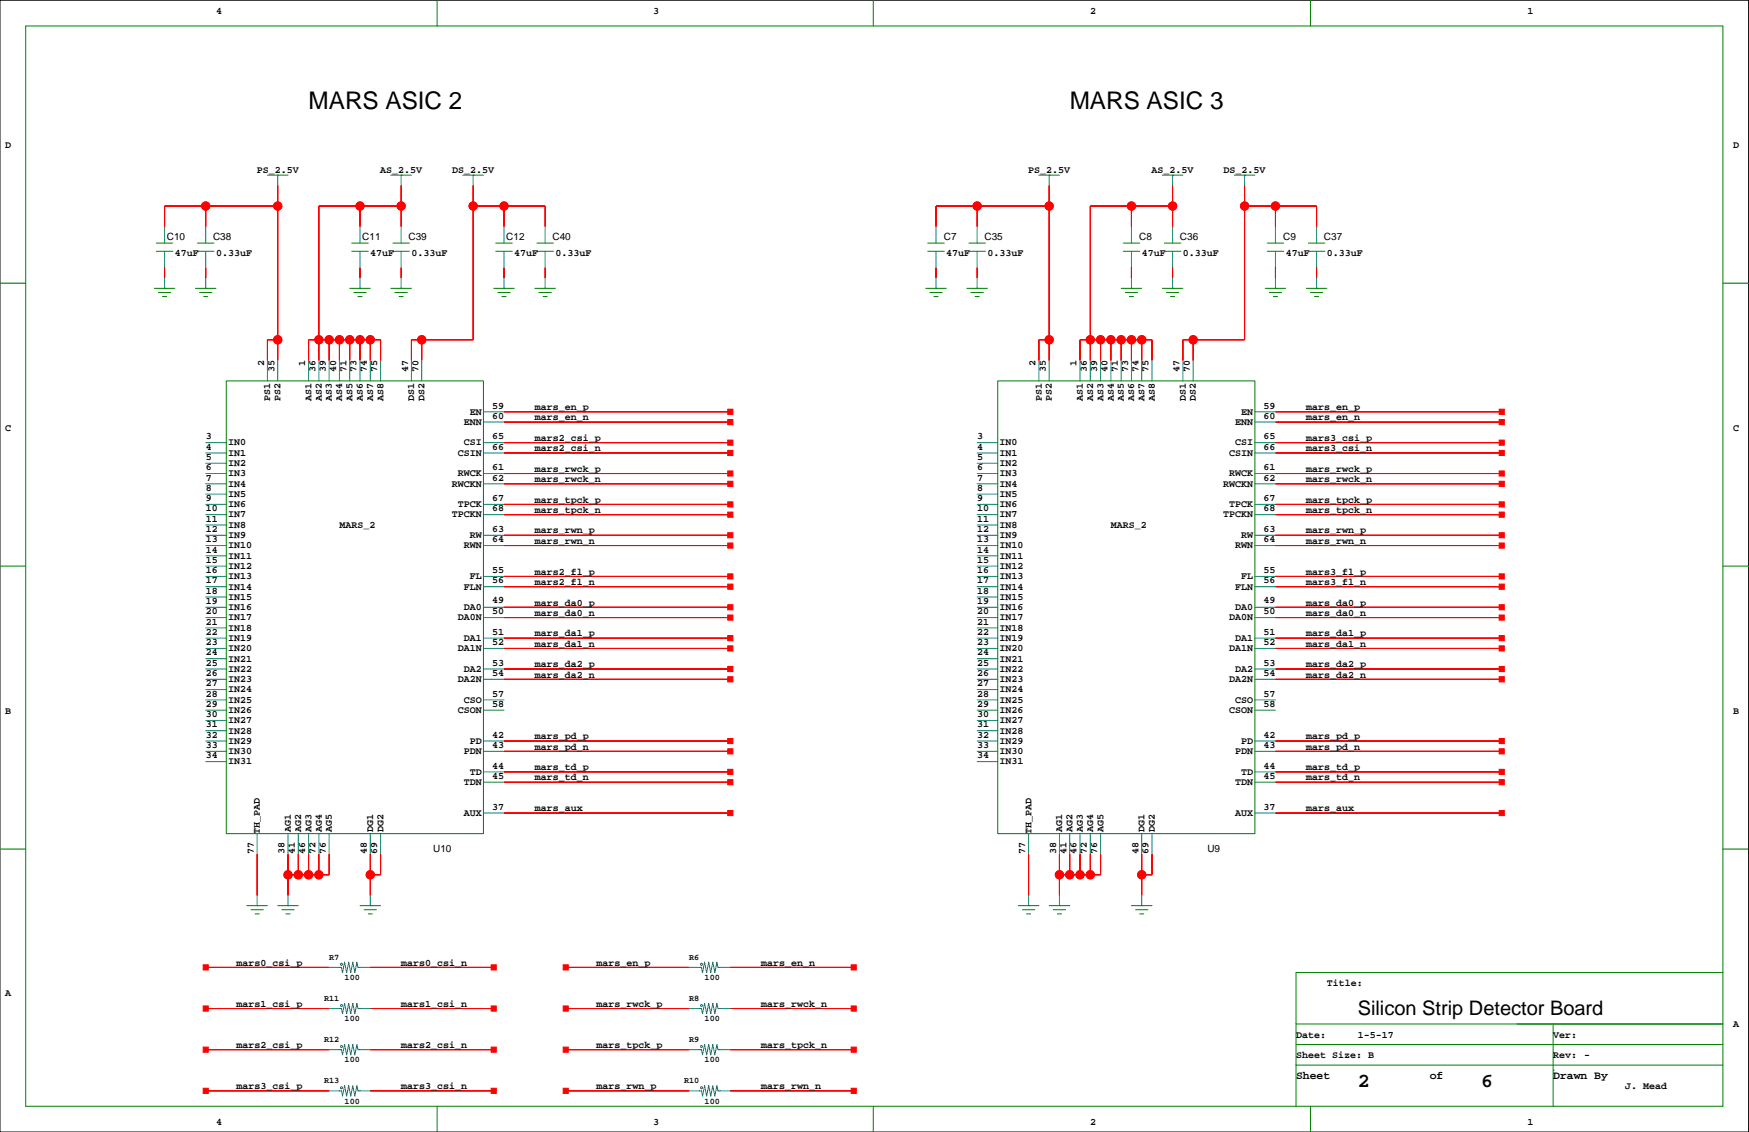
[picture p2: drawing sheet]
<svg xmlns="http://www.w3.org/2000/svg" width="432mm" height="279mm" viewBox="0 0 432 279" stroke-linecap="round" stroke-linejoin="round" font-family="sans-serif">
<path d="M0 .1h431.7v279.3h-431.7z" fill="none" stroke="#000" stroke-width=".25"/>
<g fill="none" stroke="#008080" stroke-width=".25">
<path d="M40.6 55.9v4.1M50.8 55.9v4.1M68.6 43.2v2.6M88.9 55.9v4.1M99 43.2v2.6M99 55.9v4.1M116.8 43.2v2.6M124.4 55.9v4.1M134.6 55.9v4.1M231.1 55.9v4.1M241.2 55.9v4.1M259 43.2v2.6"/>
<path d="M279.3 55.9v4.1M289.5 43.2v2.6M289.5 55.9v4.1M307.3 43.2v2.6M314.9 55.9v4.1M325 55.9v4.1M40.6 62v4.1M40.6 68.6v2.6M50.8 62v4.1M50.8 68.6v2.6M88.9 62v4.1M88.9 68.6v2.6"/>
<path d="M99 62v4.1M99 68.6v2.6M124.4 62v4.1M124.4 68.6v2.6M134.6 62v4.1M134.6 68.6v2.6M231.1 62v4.1M231.1 68.6v2.6M241.2 62v4.1M241.2 68.6v2.6M279.3 62v4.1M279.3 68.6v2.6"/>
<path d="M289.5 62v4.1M289.5 68.6v2.6M314.9 62v4.1M314.9 68.6v2.6M325 62v4.1M325 68.6v2.6M66 88.9v5.1M68.6 88.9v5.1M76.2 88.9v5.1M78.7 88.9v5.1M81.3 88.9v5.1M83.8 88.9v5.1"/>
<path d="M86.3 88.9v5.1M88.9 88.9v5.1M91.4 88.9v5.1M94 88.9v5.1M101.6 88.9v5.1M104.1 88.9v5.1M256.5 88.9v5.1M259 88.9v5.1M266.6 88.9v5.1M269.2 88.9v5.1M271.7 88.9v5.1M274.3 88.9v5.1"/>
<path d="M276.8 88.9v5.1M279.3 88.9v5.1M281.9 88.9v5.1M284.4 88.9v5.1M292 88.9v5.1M294.6 88.9v5.1M50.8 109.3h5.1M50.8 111.8h5.1M50.8 114.3h5.1M50.8 116.9h5.1M50.8 119.4h5.1M119.4 109.3h5"/>
<path d="M119.4 111.8h5M119.4 116.9h5M119.4 119.4h5M119.4 101.6h5M119.4 104.2h5M241.2 109.3h5.1M241.2 111.8h5.1M241.2 114.3h5.1M241.2 116.9h5.1M241.2 119.4h5.1M309.8 109.3h5.1M309.8 111.8h5.1"/>
<path d="M309.8 116.9h5.1M309.8 119.4h5.1M309.8 101.6h5.1M309.8 104.2h5.1M50.8 122h5.1M50.8 124.5h5.1M50.8 127h5.1M50.8 129.6h5.1M50.8 132.1h5.1M50.8 134.7h5.1M50.8 137.2h5.1M50.8 139.7h5.1"/>
<path d="M119.4 124.5h5M119.4 127h5M119.4 132.1h5M119.4 134.7h5M241.2 122h5.1M241.2 124.5h5.1M241.2 127h5.1M241.2 129.6h5.1M241.2 132.1h5.1M241.2 134.7h5.1M241.2 137.2h5.1M241.2 139.7h5.1"/>
<path d="M309.8 124.5h5.1M309.8 127h5.1M309.8 132.1h5.1M309.8 134.7h5.1M50.8 142.3h5.1M50.8 144.8h5.1M50.8 147.3h5.1M50.8 149.9h5.1M50.8 152.4h5.1M50.8 155h5.1M50.8 157.5h5.1M119.4 142.3h5"/>
<path d="M119.4 144.8h5M119.4 149.9h5M119.4 152.4h5M119.4 157.5h5M241.2 142.3h5.1M241.2 144.8h5.1M241.2 147.3h5.1M241.2 149.9h5.1M241.2 152.4h5.1M241.2 155h5.1M241.2 157.5h5.1M309.8 142.3h5.1"/>
<path d="M309.8 144.8h5.1M309.8 149.9h5.1M309.8 152.4h5.1M309.8 157.5h5.1M50.8 160h5.1M50.8 162.6h5.1M50.8 165.1h5.1M50.8 167.7h5.1M50.8 170.2h5.1M50.8 172.7h5.1M50.8 175.3h5.1M50.8 177.8h5.1"/>
<path d="M119.4 160h5M119.4 165.1h5M119.4 167.7h5M119.4 172.7h5M119.4 175.3h5M241.2 160h5.1M241.2 162.6h5.1M241.2 165.1h5.1M241.2 167.7h5.1M241.2 170.2h5.1M241.2 172.7h5.1M241.2 175.3h5.1"/>
<path d="M241.2 177.8h5.1M309.8 160h5.1M309.8 165.1h5.1M309.8 167.7h5.1M309.8 172.7h5.1M309.8 175.3h5.1M50.8 180.4h5.1M50.8 182.9h5.1M50.8 185.4h5.1M50.8 188h5.1M119.4 182.9h5M119.4 185.4h5"/>
<path d="M119.4 190.5h5M119.4 193.1h5M241.2 180.4h5.1M241.2 182.9h5.1M241.2 185.4h5.1M241.2 188h5.1M309.8 182.9h5.1M309.8 185.4h5.1M309.8 190.5h5.1M309.8 193.1h5.1M63.5 205.8v5M71.1 205.8v5"/>
<path d="M73.6 205.8v5M76.2 205.8v5M78.7 205.8v5M81.3 205.8v5M91.4 205.8v5M94 205.8v5M119.4 200.7h5M253.9 205.8v5M261.6 205.8v5M264.1 205.8v5M266.6 205.8v5M269.2 205.8v5"/>
<path d="M271.7 205.8v5M281.9 205.8v5M284.4 205.8v5M309.8 200.7h5.1M63.5 221v2.5M71.1 221v2.5M81.3 238.8h2.5M88.9 238.8h2.5M91.4 221v2.5M170.1 238.8h2.6M177.8 238.8h2.5M253.9 221v2.5"/>
<path d="M261.6 221v2.5M281.9 221v2.5M81.3 248.9h2.5M81.3 259.1h2.5M88.9 248.9h2.5M88.9 259.1h2.5M170.1 248.9h2.6M170.1 259.1h2.6M177.8 248.9h2.5M177.8 259.1h2.5M81.3 269.2h2.5M88.9 269.2h2.5"/>
<path d="M170.1 269.2h2.6M177.8 269.2h2.5"/>
</g>
<g fill="none" stroke="#008000" stroke-width=".25">
<path d="M6.3 6.4h419.1v266.7h-419.1zM107.9 .1v6.3M215.6 .1v6.3M323.5 .1v6.3M38.6 60h4.1M48.8 60h4M66 43.2h5.1M68.6 43.2h.1M86.8 60h4.1M96.5 43.2h5.1M97 60h4.1M99 43.2h.1"/>
<path d="M114.3 43.2h5.1M116.8 43.2h.1M122.4 60h4.1M132.6 60h4M229.1 60h4M239.2 60h4.1M256.5 43.2h5.1M259 43.2h.1M277.3 60h4.1M287 43.2h5M287.5 60h4M289.5 43.2h.1"/>
<path d="M304.7 43.2h5.1M307.3 43.2h.1M312.9 60h4M323 60h4.1M0 69.9h6.3M38.1 71.2h5.1M38.6 62h4.1M39.1 72.2h3.1M40.1 73.2h1M40.6 71.2h.1M48.2 71.2h5.1M48.8 62h4"/>
<path d="M49.3 72.2h3M50.3 73.2h1M50.8 71.2h.1M86.3 71.2h5.1M86.8 62h4.1M87.4 72.2h3M88.4 73.2h1M88.9 71.2h.1M96.5 71.2h5.1M97 62h4.1M97.5 72.2h3.1M98.5 73.2h1"/>
<path d="M99 71.2h.1M121.9 71.2h5.1M122.4 62h4.1M122.9 72.2h3.1M123.9 73.2h1M124.4 71.2h.1M132.1 71.2h5M132.6 62h4M133.1 72.2h3M134.1 73.2h1M134.6 71.2h.1M228.5 71.2h5.1"/>
<path d="M229.1 62h4M229.6 72.2h3M230.6 73.2h1M231.1 71.2h.1M238.7 71.2h5.1M239.2 62h4.1M239.7 72.2h3.1M240.7 73.2h1.1M241.2 71.2h.1M276.8 71.2h5.1M277.3 62h4.1M277.8 72.2h3.1"/>
<path d="M278.8 73.2h1M279.3 71.2h.1M287 71.2h5M287.5 62h4M288 72.2h3M289 73.2h1M289.5 71.2h.1M312.3 71.2h5.1M312.9 62h4M313.4 72.2h3M314.4 73.2h1M314.9 71.2h.1"/>
<path d="M322.5 71.2h5.1M323 62h4.1M323.5 72.2h3.1M324.5 73.2h1.1M325 71.2h.1M425.4 69.9h6.3M55.9 94h63.5v111.8h-63.5zM246.3 94h63.5v111.8h-63.5zM0 139.7h6.3M425.4 139.7h6.3M0 209.6h6.3M425.4 209.6h6.3"/>
<path d="M60.9 223.5h5.1M62 224.5h3M63 225.6h1M63.5 223.5h.1M68.6 223.5h5M69.6 224.5h3M70.6 225.6h1M71.1 223.5h.1M88.9 223.5h5.1M89.9 224.5h3M90.9 225.6h1M91.4 223.5h.1"/>
<path d="M251.4 223.5h5.1M252.4 224.5h3.1M253.4 225.6h1.1M253.9 223.5h.1M259 223.5h5.1M260 224.5h3.1M261.1 225.6h1M261.6 223.5h.1M279.3 223.5h5.1M280.4 224.5h3M281.4 225.6h1M281.9 223.5h.1"/>
<path d="M320 257.8h105.4M320 252.7h105.4M383.5 252.7v20.4M425.4 240h-105.4v33.1M107.9 273.1v6.3M215.6 273.1v6.3M320 262.9h105.4M323.5 273.1v6.3M383.5 264.2h.1"/>
</g>
<g fill="#f00" stroke="#f00" stroke-width=".25">
<path d="M81.3 210.8v5.1z" fill-rule="evenodd"/>
<path d="M78.7 215.9h2.6z" fill-rule="evenodd"/>
<path d="M78.7 210.8v5.1z" fill-rule="evenodd"/>
<path d="M76.2 215.9h2.5z" fill-rule="evenodd"/>
<path d="M73.6 215.9h2.6z" fill-rule="evenodd"/>
<path d="M71.1 210.8v5.1z" fill-rule="evenodd"/>
<path d="M76.2 210.8v5.1z" fill-rule="evenodd"/>
<path d="M71.1 215.9h2.5z" fill-rule="evenodd"/>
<path d="M73.6 210.8v5.1z" fill-rule="evenodd"/>
<path d="M71.1 215.9v5.1z" fill-rule="evenodd"/>
<path d="M91.4 215.9h2.6z" fill-rule="evenodd"/>
<path d="M94 210.8v5.1z" fill-rule="evenodd"/>
<path d="M91.4 215.9v5.1z" fill-rule="evenodd"/>
<path d="M91.4 210.8v5.1z" fill-rule="evenodd"/>
<path d="M261.6 215.9v5.1z" fill-rule="evenodd"/>
<path d="M264.1 210.8v5.1z" fill-rule="evenodd"/>
<path d="M266.6 210.8v5.1z" fill-rule="evenodd"/>
<path d="M271.7 210.8v5.1z" fill-rule="evenodd"/>
<path d="M269.2 215.9h2.5z" fill-rule="evenodd"/>
<path d="M269.2 210.8v5.1z" fill-rule="evenodd"/>
<path d="M266.6 215.9h2.6z" fill-rule="evenodd"/>
<path d="M264.1 215.9h2.5z" fill-rule="evenodd"/>
<path d="M261.6 215.9h2.5z" fill-rule="evenodd"/>
<path d="M261.6 210.8v5.1z" fill-rule="evenodd"/>
<path d="M281.9 215.9v5.1z" fill-rule="evenodd"/>
<path d="M284.4 210.8v5.1z" fill-rule="evenodd"/>
<path d="M281.9 215.9h2.5z" fill-rule="evenodd"/>
<path d="M281.9 210.8v5.1z" fill-rule="evenodd"/>
<path d="M231.1 66.1v2.5z" fill-rule="evenodd"/>
<path d="M241.2 66.1v2.5z" fill-rule="evenodd"/>
<path d="M279.3 66.1v2.5z" fill-rule="evenodd"/>
<path d="M289.5 66.1v2.5z" fill-rule="evenodd"/>
<path d="M314.9 66.1v2.5z" fill-rule="evenodd"/>
<path d="M325 66.1v2.5z" fill-rule="evenodd"/>
<path d="M253.9 210.8v10.2z" fill-rule="evenodd"/>
<path d="M63.5 210.8v10.2z" fill-rule="evenodd"/>
<path d="M231.1 50.9v5z" fill-rule="evenodd"/>
<path d="M231.1 50.9h10.1z" fill-rule="evenodd"/>
<path d="M259 45.8v5.1z" fill-rule="evenodd"/>
<path d="M256.5 83.9v5z" fill-rule="evenodd"/>
<path d="M256.5 83.9h2.5z" fill-rule="evenodd"/>
<path d="M259 83.9v5z" fill-rule="evenodd"/>
<path d="M259 50.9v33z" fill-rule="evenodd"/>
<path d="M241.2 50.9h17.8z" fill-rule="evenodd"/>
<path d="M241.2 50.9v5z" fill-rule="evenodd"/>
<path d="M294.6 83.9v5z" fill-rule="evenodd"/>
<path d="M292 83.9v5z" fill-rule="evenodd"/>
<path d="M292 83.9h2.6z" fill-rule="evenodd"/>
<path d="M294.6 83.9h12.7z" fill-rule="evenodd"/>
<path d="M307.3 50.9v33z" fill-rule="evenodd"/>
<path d="M307.3 45.8v5.1z" fill-rule="evenodd"/>
<path d="M307.3 50.9h7.6z" fill-rule="evenodd"/>
<path d="M314.9 50.9v5z" fill-rule="evenodd"/>
<path d="M314.9 50.9h10.1z" fill-rule="evenodd"/>
<path d="M325 50.9v5z" fill-rule="evenodd"/>
<path d="M274.3 83.9v5z" fill-rule="evenodd"/>
<path d="M276.8 83.9v5z" fill-rule="evenodd"/>
<path d="M279.3 83.9v5z" fill-rule="evenodd"/>
<path d="M284.4 83.9v5z" fill-rule="evenodd"/>
<path d="M281.9 83.9h2.5z" fill-rule="evenodd"/>
<path d="M281.9 83.9v5z" fill-rule="evenodd"/>
<path d="M279.3 83.9h2.6z" fill-rule="evenodd"/>
<path d="M276.8 83.9h2.5z" fill-rule="evenodd"/>
<path d="M274.3 83.9h2.5z" fill-rule="evenodd"/>
<path d="M271.7 83.9h2.6z" fill-rule="evenodd"/>
<path d="M266.6 83.9v5z" fill-rule="evenodd"/>
<path d="M266.6 83.9h2.6z" fill-rule="evenodd"/>
<path d="M289.5 45.8v5.1z" fill-rule="evenodd"/>
<path d="M289.5 50.9v5z" fill-rule="evenodd"/>
<path d="M279.3 50.9h10.2z" fill-rule="evenodd"/>
<path d="M279.3 50.9v5z" fill-rule="evenodd"/>
<path d="M269.2 50.9h10.1z" fill-rule="evenodd"/>
<path d="M269.2 50.9v33z" fill-rule="evenodd"/>
<path d="M269.2 83.9v5z" fill-rule="evenodd"/>
<path d="M269.2 83.9h2.5z" fill-rule="evenodd"/>
<path d="M271.7 83.9v5z" fill-rule="evenodd"/>
<path d="M124.4 193.1h55.9z" fill-rule="evenodd"/>
<path d="M179.7 192.4h1.2v1.3h-1.2z" fill-rule="evenodd"/>
<path d="M314.9 193.1h55.9z" fill-rule="evenodd"/>
<path d="M370.1 192.4h1.3v1.3h-1.3z" fill-rule="evenodd"/>
<path d="M124.4 104.2h55.9z" fill-rule="evenodd"/>
<path d="M179.7 103.5h1.2v1.3h-1.2z" fill-rule="evenodd"/>
<path d="M314.9 104.2h55.9z" fill-rule="evenodd"/>
<path d="M370.1 103.5h1.3v1.3h-1.3z" fill-rule="evenodd"/>
<path d="M124.4 101.6h55.9z" fill-rule="evenodd"/>
<path d="M179.7 101h1.2v1.3h-1.2z" fill-rule="evenodd"/>
<path d="M314.9 101.6h55.9z" fill-rule="evenodd"/>
<path d="M370.1 101h1.3v1.3h-1.3z" fill-rule="evenodd"/>
<path d="M124.4 109.3h55.9z" fill-rule="evenodd"/>
<path d="M179.7 108.6h1.2v1.3h-1.2z" fill-rule="evenodd"/>
<path d="M314.9 109.3h55.9z" fill-rule="evenodd"/>
<path d="M370.1 108.6h1.3v1.3h-1.3z" fill-rule="evenodd"/>
<path d="M124.4 111.8h55.9z" fill-rule="evenodd"/>
<path d="M179.7 111.2h1.2v1.2h-1.2z" fill-rule="evenodd"/>
<path d="M314.9 111.8h55.9z" fill-rule="evenodd"/>
<path d="M370.1 111.2h1.3v1.2h-1.3z" fill-rule="evenodd"/>
<path d="M124.4 116.9h55.9z" fill-rule="evenodd"/>
<path d="M179.7 116.2h1.2v1.3h-1.2z" fill-rule="evenodd"/>
<path d="M314.9 116.9h55.9z" fill-rule="evenodd"/>
<path d="M370.1 116.2h1.3v1.3h-1.3z" fill-rule="evenodd"/>
<path d="M124.4 119.4h55.9z" fill-rule="evenodd"/>
<path d="M179.7 118.8h1.2v1.3h-1.2z" fill-rule="evenodd"/>
<path d="M314.9 119.4h55.9z" fill-rule="evenodd"/>
<path d="M370.1 118.8h1.3v1.3h-1.3z" fill-rule="evenodd"/>
<path d="M124.4 124.5h55.9z" fill-rule="evenodd"/>
<path d="M179.7 123.9h1.2v1.2h-1.2z" fill-rule="evenodd"/>
<path d="M314.9 124.5h55.9z" fill-rule="evenodd"/>
<path d="M370.1 123.9h1.3v1.2h-1.3z" fill-rule="evenodd"/>
<path d="M124.4 127h55.9z" fill-rule="evenodd"/>
<path d="M179.7 126.4h1.2v1.3h-1.2z" fill-rule="evenodd"/>
<path d="M314.9 127h55.9z" fill-rule="evenodd"/>
<path d="M370.1 126.4h1.3v1.3h-1.3z" fill-rule="evenodd"/>
<path d="M124.4 132.1h55.9z" fill-rule="evenodd"/>
<path d="M179.7 131.5h1.2v1.2h-1.2z" fill-rule="evenodd"/>
<path d="M314.9 132.1h55.9z" fill-rule="evenodd"/>
<path d="M370.1 131.5h1.3v1.2h-1.3z" fill-rule="evenodd"/>
<path d="M124.4 134.7h55.9z" fill-rule="evenodd"/>
<path d="M179.7 134h1.2v1.3h-1.2z" fill-rule="evenodd"/>
<path d="M314.9 134.7h55.9z" fill-rule="evenodd"/>
<path d="M370.1 134h1.3v1.3h-1.3z" fill-rule="evenodd"/>
<path d="M124.4 142.3h55.9z" fill-rule="evenodd"/>
<path d="M179.7 141.6h1.2v1.3h-1.2z" fill-rule="evenodd"/>
<path d="M314.9 142.3h55.9z" fill-rule="evenodd"/>
<path d="M370.1 141.6h1.3v1.3h-1.3z" fill-rule="evenodd"/>
<path d="M124.4 144.8h55.9z" fill-rule="evenodd"/>
<path d="M179.7 144.2h1.2v1.2h-1.2z" fill-rule="evenodd"/>
<path d="M314.9 144.8h55.9z" fill-rule="evenodd"/>
<path d="M370.1 144.2h1.3v1.2h-1.3z" fill-rule="evenodd"/>
<path d="M124.4 149.9h55.9z" fill-rule="evenodd"/>
<path d="M179.7 149.3h1.2v1.2h-1.2z" fill-rule="evenodd"/>
<path d="M314.9 149.9h55.9z" fill-rule="evenodd"/>
<path d="M370.1 149.3h1.3v1.2h-1.3z" fill-rule="evenodd"/>
<path d="M124.4 152.4h55.9z" fill-rule="evenodd"/>
<path d="M179.7 151.8h1.2v1.3h-1.2z" fill-rule="evenodd"/>
<path d="M314.9 152.4h55.9z" fill-rule="evenodd"/>
<path d="M370.1 151.8h1.3v1.3h-1.3z" fill-rule="evenodd"/>
<path d="M124.4 157.5h55.9z" fill-rule="evenodd"/>
<path d="M179.7 156.9h1.2v1.2h-1.2z" fill-rule="evenodd"/>
<path d="M314.9 157.5h55.9z" fill-rule="evenodd"/>
<path d="M370.1 156.9h1.3v1.2h-1.3z" fill-rule="evenodd"/>
<path d="M124.4 160h55.9z" fill-rule="evenodd"/>
<path d="M179.7 159.4h1.2v1.3h-1.2z" fill-rule="evenodd"/>
<path d="M314.9 160h55.9z" fill-rule="evenodd"/>
<path d="M370.1 159.4h1.3v1.3h-1.3z" fill-rule="evenodd"/>
<path d="M124.4 165.1h55.9z" fill-rule="evenodd"/>
<path d="M179.7 164.5h1.2v1.3h-1.2z" fill-rule="evenodd"/>
<path d="M314.9 165.1h55.9z" fill-rule="evenodd"/>
<path d="M370.1 164.5h1.3v1.3h-1.3z" fill-rule="evenodd"/>
<path d="M124.4 167.7h55.9z" fill-rule="evenodd"/>
<path d="M179.7 167h1.2v1.3h-1.2z" fill-rule="evenodd"/>
<path d="M314.9 167.7h55.9z" fill-rule="evenodd"/>
<path d="M370.1 167h1.3v1.3h-1.3z" fill-rule="evenodd"/>
<path d="M124.4 185.4h55.9z" fill-rule="evenodd"/>
<path d="M179.7 184.8h1.2v1.3h-1.2z" fill-rule="evenodd"/>
<path d="M314.9 185.4h55.9z" fill-rule="evenodd"/>
<path d="M370.1 184.8h1.3v1.3h-1.3z" fill-rule="evenodd"/>
<path d="M124.4 190.5h55.9z" fill-rule="evenodd"/>
<path d="M179.7 189.9h1.2v1.3h-1.2z" fill-rule="evenodd"/>
<path d="M314.9 190.5h55.9z" fill-rule="evenodd"/>
<path d="M370.1 189.9h1.3v1.3h-1.3z" fill-rule="evenodd"/>
<path d="M124.4 182.9h55.9z" fill-rule="evenodd"/>
<path d="M179.7 182.3h1.2v1.2h-1.2z" fill-rule="evenodd"/>
<path d="M314.9 182.9h55.9z" fill-rule="evenodd"/>
<path d="M370.1 182.3h1.3v1.2h-1.3z" fill-rule="evenodd"/>
<path d="M124.4 200.7h55.9z" fill-rule="evenodd"/>
<path d="M179.7 200h1.2v1.3h-1.2z" fill-rule="evenodd"/>
<path d="M314.9 200.7h55.9z" fill-rule="evenodd"/>
<path d="M370.1 200h1.3v1.3h-1.3z" fill-rule="evenodd"/>
<path d="M40.6 66.1v2.5z" fill-rule="evenodd"/>
<path d="M50.8 66.1v2.5z" fill-rule="evenodd"/>
<path d="M88.9 66.1v2.5z" fill-rule="evenodd"/>
<path d="M99 66.1v2.5z" fill-rule="evenodd"/>
<path d="M124.4 66.1v2.5z" fill-rule="evenodd"/>
<path d="M134.6 66.1v2.5z" fill-rule="evenodd"/>
<path d="M40.6 50.9v5z" fill-rule="evenodd"/>
<path d="M40.6 50.9h10.2z" fill-rule="evenodd"/>
<path d="M68.6 45.8v5.1z" fill-rule="evenodd"/>
<path d="M68.6 50.9v33z" fill-rule="evenodd"/>
<path d="M50.8 50.9h17.8z" fill-rule="evenodd"/>
<path d="M50.8 50.9v5z" fill-rule="evenodd"/>
<path d="M68.6 83.9v5z" fill-rule="evenodd"/>
<path d="M66 83.9h2.6z" fill-rule="evenodd"/>
<path d="M66 83.9v5z" fill-rule="evenodd"/>
<path d="M134.6 50.9v5z" fill-rule="evenodd"/>
<path d="M124.4 50.9h10.2z" fill-rule="evenodd"/>
<path d="M104.1 83.9h12.7z" fill-rule="evenodd"/>
<path d="M116.8 50.9v33z" fill-rule="evenodd"/>
<path d="M116.8 45.8v5.1z" fill-rule="evenodd"/>
<path d="M116.8 50.9h7.6z" fill-rule="evenodd"/>
<path d="M124.4 50.9v5z" fill-rule="evenodd"/>
<path d="M104.1 83.9v5z" fill-rule="evenodd"/>
<path d="M101.6 83.9v5z" fill-rule="evenodd"/>
<path d="M101.6 83.9h2.5z" fill-rule="evenodd"/>
<path d="M99 45.8v5.1z" fill-rule="evenodd"/>
<path d="M99 50.9v5z" fill-rule="evenodd"/>
<path d="M88.9 50.9h10.1z" fill-rule="evenodd"/>
<path d="M88.9 50.9v5z" fill-rule="evenodd"/>
<path d="M78.7 50.9h10.2z" fill-rule="evenodd"/>
<path d="M78.7 50.9v33z" fill-rule="evenodd"/>
<path d="M81.3 83.9v5z" fill-rule="evenodd"/>
<path d="M83.8 83.9v5z" fill-rule="evenodd"/>
<path d="M86.3 83.9v5z" fill-rule="evenodd"/>
<path d="M88.9 83.9v5z" fill-rule="evenodd"/>
<path d="M94 83.9v5z" fill-rule="evenodd"/>
<path d="M91.4 83.9h2.6z" fill-rule="evenodd"/>
<path d="M91.4 83.9v5z" fill-rule="evenodd"/>
<path d="M88.9 83.9h2.5z" fill-rule="evenodd"/>
<path d="M86.3 83.9h2.6z" fill-rule="evenodd"/>
<path d="M83.8 83.9h2.5z" fill-rule="evenodd"/>
<path d="M81.3 83.9h2.5z" fill-rule="evenodd"/>
<path d="M78.7 83.9h2.6z" fill-rule="evenodd"/>
<path d="M76.2 83.9v5z" fill-rule="evenodd"/>
<path d="M76.2 83.9h2.5z" fill-rule="evenodd"/>
<path d="M78.7 83.9v5z" fill-rule="evenodd"/>
<path d="M139.7 238.8h30.4z" fill-rule="evenodd"/>
<path d="M139 238.1h1.3v1.3h-1.3z" fill-rule="evenodd"/>
<path d="M180.3 238.8h30.5z" fill-rule="evenodd"/>
<path d="M210.1 238.1h1.3v1.3h-1.3z" fill-rule="evenodd"/>
<path d="M50.8 238.8h30.5z" fill-rule="evenodd"/>
<path d="M50.2 238.1h1.2v1.3h-1.2z" fill-rule="evenodd"/>
<path d="M91.4 238.8h30.5z" fill-rule="evenodd"/>
<path d="M121.3 238.1h1.2v1.3h-1.2z" fill-rule="evenodd"/>
<path d="M139.7 248.9h30.4z" fill-rule="evenodd"/>
<path d="M139 248.3h1.3v1.3h-1.3z" fill-rule="evenodd"/>
<path d="M180.3 248.9h30.5z" fill-rule="evenodd"/>
<path d="M210.1 248.3h1.3v1.3h-1.3z" fill-rule="evenodd"/>
<path d="M139.7 259.1h30.4z" fill-rule="evenodd"/>
<path d="M139 258.4h1.3v1.3h-1.3z" fill-rule="evenodd"/>
<path d="M180.3 259.1h30.5z" fill-rule="evenodd"/>
<path d="M210.1 258.4h1.3v1.3h-1.3z" fill-rule="evenodd"/>
<path d="M139.7 269.2h30.4z" fill-rule="evenodd"/>
<path d="M139 268.6h1.3v1.3h-1.3z" fill-rule="evenodd"/>
<path d="M180.3 269.2h30.5z" fill-rule="evenodd"/>
<path d="M210.1 268.6h1.3v1.3h-1.3z" fill-rule="evenodd"/>
<path d="M50.8 248.9h30.5z" fill-rule="evenodd"/>
<path d="M50.2 248.3h1.2v1.3h-1.2z" fill-rule="evenodd"/>
<path d="M91.4 248.9h30.5z" fill-rule="evenodd"/>
<path d="M121.3 248.3h1.2v1.3h-1.2z" fill-rule="evenodd"/>
<path d="M50.8 259.1h30.5z" fill-rule="evenodd"/>
<path d="M50.2 258.4h1.2v1.3h-1.2z" fill-rule="evenodd"/>
<path d="M91.4 259.1h30.5z" fill-rule="evenodd"/>
<path d="M121.3 258.4h1.2v1.3h-1.2z" fill-rule="evenodd"/>
<path d="M50.8 269.2h30.5z" fill-rule="evenodd"/>
<path d="M50.2 268.6h1.2v1.3h-1.2z" fill-rule="evenodd"/>
<path d="M91.4 269.2h30.5z" fill-rule="evenodd"/>
<path d="M121.3 268.6h1.2v1.3h-1.2z" fill-rule="evenodd"/>
<circle cx="78.7" cy="215.9" r="1.02"/>
<circle cx="76.2" cy="215.9" r="1.02"/>
<circle cx="73.6" cy="215.9" r="1.02"/>
<circle cx="71.1" cy="215.9" r="1.02"/>
<circle cx="91.4" cy="215.9" r="1.02"/>
<circle cx="269.2" cy="215.9" r="1.02"/>
<circle cx="266.6" cy="215.9" r="1.02"/>
<circle cx="264.1" cy="215.9" r="1.02"/>
<circle cx="261.6" cy="215.9" r="1.02"/>
<circle cx="281.9" cy="215.9" r="1.02"/>
<circle cx="259" cy="83.9" r="1.02"/>
<circle cx="259" cy="50.9" r="1.02"/>
<circle cx="241.2" cy="50.9" r="1.02"/>
<circle cx="294.6" cy="83.9" r="1.02"/>
<circle cx="307.3" cy="50.9" r="1.02"/>
<circle cx="314.9" cy="50.9" r="1.02"/>
<circle cx="281.9" cy="83.9" r="1.02"/>
<circle cx="279.3" cy="83.9" r="1.02"/>
<circle cx="276.8" cy="83.9" r="1.02"/>
<circle cx="274.3" cy="83.9" r="1.02"/>
<circle cx="289.5" cy="50.9" r="1.02"/>
<circle cx="279.3" cy="50.9" r="1.02"/>
<circle cx="269.2" cy="83.9" r="1.02"/>
<circle cx="271.7" cy="83.9" r="1.02"/>
<circle cx="68.6" cy="50.9" r="1.02"/>
<circle cx="50.8" cy="50.9" r="1.02"/>
<circle cx="68.6" cy="83.9" r="1.02"/>
<circle cx="116.8" cy="50.9" r="1.02"/>
<circle cx="124.4" cy="50.9" r="1.02"/>
<circle cx="104.1" cy="83.9" r="1.02"/>
<circle cx="99" cy="50.9" r="1.02"/>
<circle cx="88.9" cy="50.9" r="1.02"/>
<circle cx="91.4" cy="83.9" r="1.02"/>
<circle cx="88.9" cy="83.9" r="1.02"/>
<circle cx="86.3" cy="83.9" r="1.02"/>
<circle cx="83.8" cy="83.9" r="1.02"/>
<circle cx="81.3" cy="83.9" r="1.02"/>
<circle cx="78.7" cy="83.9" r="1.02"/>
</g>
<g fill="none" stroke="#f00" stroke-width=".25">
<path d="M50.8 50.9v5M68.6 50.9h-28v5M68.6 45.8v43.1M88.9 50.9v5M99 50.9h-20.3v38M99 45.8v10.1M116.8 50.9h17.8v5M116.8 45.8v38.1h-15.2v5M124.4 50.9v5M241.2 50.9v5M259 50.9h-27.9v5M259 45.8v43.1"/>
<path d="M279.3 50.9v5M289.5 50.9h-20.3v38M289.5 45.8v10.1M307.3 50.9h17.7v5M307.3 45.8v38.1h-15.3v5M314.9 50.9v5M40.6 66.1v2.5M50.8 66.1v2.5M88.9 66.1v2.5M99 66.1v2.5M124.4 66.1v2.5M134.6 66.1v2.5"/>
<path d="M231.1 66.1v2.5M241.2 66.1v2.5M279.3 66.1v2.5M289.5 66.1v2.5M314.9 66.1v2.5M325 66.1v2.5M68.6 83.9h-2.6v5M76.2 88.9v-5h17.8v5M81.3 83.9v5M83.8 83.9v5M86.3 83.9v5M88.9 83.9v5"/>
<path d="M91.4 83.9v5M104.1 83.9v5M259 83.9h-2.5v5M266.6 88.9v-5h17.8v5M271.7 83.9v5M274.3 83.9v5M276.8 83.9v5M279.3 83.9v5M281.9 83.9v5M294.6 83.9v5M124.4 104.2h55.9M124.4 101.6h55.9"/>
<path d="M124.4 109.3h55.9M124.4 111.8h55.9M124.4 116.9h55.9M124.4 119.4h55.9M314.9 104.2h55.9M314.9 101.6h55.9M314.9 109.3h55.9M314.9 111.8h55.9M314.9 116.9h55.9M314.9 119.4h55.9M124.4 124.5h55.9M124.4 127h55.9"/>
<path d="M124.4 132.1h55.9M124.4 134.7h55.9M314.9 124.5h55.9M314.9 127h55.9M314.9 132.1h55.9M314.9 134.7h55.9M124.4 142.3h55.9M124.4 144.8h55.9M124.4 149.9h55.9M124.4 152.4h55.9M124.4 157.5h55.9M314.9 142.3h55.9"/>
<path d="M314.9 144.8h55.9M314.9 149.9h55.9M314.9 152.4h55.9M314.9 157.5h55.9M124.4 160h55.9M124.4 165.1h55.9M124.4 167.7h55.9M314.9 160h55.9M314.9 165.1h55.9M314.9 167.7h55.9M124.4 193.1h55.9M124.4 185.4h55.9"/>
<path d="M124.4 190.5h55.9M124.4 182.9h55.9M314.9 193.1h55.9M314.9 185.4h55.9M314.9 190.5h55.9M314.9 182.9h55.9M63.5 210.8v10.2M71.1 210.8v10.2M73.6 210.8v5.1M76.2 210.8v5.1M78.7 210.8v5.1M81.3 210.8v5.1h-10.2"/>
<path d="M91.4 210.8v10.2M94 210.8v5.1h-2.6M124.4 200.7h55.9M253.9 210.8v10.2M261.6 210.8v10.2M264.1 210.8v5.1M266.6 210.8v5.1M269.2 210.8v5.1M271.7 210.8v5.1h-10.1M281.9 210.8v10.2M284.4 210.8v5.1h-2.5M314.9 200.7h55.9"/>
<path d="M50.8 238.8h30.5M91.4 238.8h30.5M139.7 238.8h30.4M180.3 238.8h30.5M50.8 248.9h30.5M50.8 259.1h30.5M91.4 248.9h30.5M91.4 259.1h30.5M139.7 248.9h30.4M139.7 259.1h30.4M180.3 248.9h30.5M180.3 259.1h30.5"/>
<path d="M50.8 269.2h30.5M91.4 269.2h30.5M139.7 269.2h30.4M180.3 269.2h30.5"/>
<circle cx="50.8" cy="50.9" r="1.02"/>
<circle cx="68.6" cy="50.9" r="1.02"/>
<circle cx="88.9" cy="50.9" r="1.02"/>
<circle cx="99" cy="50.9" r="1.02"/>
<circle cx="116.8" cy="50.9" r="1.02"/>
<circle cx="124.4" cy="50.9" r="1.02"/>
<circle cx="241.2" cy="50.9" r="1.02"/>
<circle cx="259" cy="50.9" r="1.02"/>
<circle cx="279.3" cy="50.9" r="1.02"/>
<circle cx="289.5" cy="50.9" r="1.02"/>
<circle cx="307.3" cy="50.9" r="1.02"/>
<circle cx="314.9" cy="50.9" r="1.02"/>
<circle cx="68.6" cy="83.9" r="1.02"/>
<circle cx="78.7" cy="83.9" r="1.02"/>
<circle cx="81.3" cy="83.9" r="1.02"/>
<circle cx="83.8" cy="83.9" r="1.02"/>
<circle cx="86.3" cy="83.9" r="1.02"/>
<circle cx="88.9" cy="83.9" r="1.02"/>
<circle cx="91.4" cy="83.9" r="1.02"/>
<circle cx="104.1" cy="83.9" r="1.02"/>
<circle cx="259" cy="83.9" r="1.02"/>
<circle cx="269.2" cy="83.9" r="1.02"/>
<circle cx="271.7" cy="83.9" r="1.02"/>
<circle cx="274.3" cy="83.9" r="1.02"/>
<circle cx="276.8" cy="83.9" r="1.02"/>
<circle cx="279.3" cy="83.9" r="1.02"/>
<circle cx="281.9" cy="83.9" r="1.02"/>
<circle cx="294.6" cy="83.9" r="1.02"/>
<circle cx="71.1" cy="215.9" r="1.02"/>
<circle cx="73.6" cy="215.9" r="1.02"/>
<circle cx="76.2" cy="215.9" r="1.02"/>
<circle cx="78.7" cy="215.9" r="1.02"/>
<circle cx="91.4" cy="215.9" r="1.02"/>
<circle cx="261.6" cy="215.9" r="1.02"/>
<circle cx="264.1" cy="215.9" r="1.02"/>
<circle cx="266.6" cy="215.9" r="1.02"/>
<circle cx="269.2" cy="215.9" r="1.02"/>
<circle cx="281.9" cy="215.9" r="1.02"/>
</g>
<g fill="none" stroke="#00f" stroke-width=".25">
<path d="M83.8 238.8h.5l.3 1.2 .5-2.5 .5 2.5 .5-2.5 .5 2.5 .5-2.5 .5 2.5 .5-2.5 .3 1.3h.5M172.7 238.8h.5l.2 1.2 .6-2.5 .5 2.5 .5-2.5 .5 2.5 .5-2.5 .5 2.5 .5-2.5 .3 1.3h.5M83.8 248.9h.5l.3 1.3 .5-2.5 .5 2.5 .5-2.5 .5 2.5 .5-2.5 .5 2.5 .5-2.5 .3 1.2h.5M83.8 259.1h.5l.3 1.3 .5-2.6 .5 2.6 .5-2.6 .5 2.6 .5-2.6 .5 2.6 .5-2.6 .3 1.3h.5M172.7 248.9h.5l.2 1.3 .6-2.5 .5 2.5 .5-2.5 .5 2.5 .5-2.5 .5 2.5 .5-2.5 .3 1.2h.5M172.7 259.1h.5l.2 1.3 .6-2.6 .5 2.6 .5-2.6 .5 2.6 .5-2.6 .5 2.6 .5-2.6 .3 1.3h.5M83.8 269.2h.5l.3 1.3 .5-2.5 .5 2.5 .5-2.5 .5 2.5 .5-2.5 .5 2.5 .5-2.5 .3 1.2h.5M172.7 269.2h.5l.2 1.3 .6-2.5 .5 2.5 .5-2.5 .5 2.5 .5-2.5 .5 2.5 .5-2.5 .3 1.2h.5"/>
<circle cx="84.3" cy="238" r=".25"/>
<circle cx="173.2" cy="238" r=".25"/>
<circle cx="84.3" cy="248.2" r=".25"/>
<circle cx="84.3" cy="258.3" r=".25"/>
<circle cx="173.2" cy="248.2" r=".25"/>
<circle cx="173.2" cy="258.3" r=".25"/>
<circle cx="84.3" cy="268.5" r=".25"/>
<circle cx="173.2" cy="268.5" r=".25"/>
</g>
<g font-size="6">
<text x="76.2" y="26.9">MARS ASIC 2</text>
<text x="264.1" y="26.9">MARS ASIC 3</text>
</g>
<g font-size="4.9">
<text x="335.2" y="250.6">Silicon Strip Detector Board</text>
<text x="335.2" y="268.4">2</text>
<text x="365.7" y="268.4">6</text>
</g>
<g font-size="2.8">
<text x="320" y="266.2">Sheet</text>
<text x="353" y="266.2">of</text>
<text x="383.5" y="266.2">Drawn By</text>
</g>
<g font-size="2.5">
<text x="53.3" y="3.4">4</text>
<text x="161.3" y="3.4">3</text>
<text x="269.2" y="3.4">2</text>
<text x="377.1" y="3.4">1</text>
<text x="1.3" y="36.4">D</text>
<text x="427.9" y="36.4">D</text>
<text x="63.4" y="42.8">PS_2.5V</text>
<text x="93.9" y="42.8">AS_2.5V</text>
<text x="111.6" y="42.8">DS_2.5V</text>
<text x="253.8" y="42.8">PS_2.5V</text>
<text x="284.3" y="42.8">AS_2.5V</text>
<text x="302.1" y="42.8">DS_2.5V</text>
<text x="41.2" y="59.3">C10</text>
<text x="52.6" y="59.3">C38</text>
<text x="89.4" y="59.3">C11</text>
<text x="100.9" y="59.3">C39</text>
<text x="125" y="59.3">C12</text>
<text x="136.4" y="59.3">C40</text>
<text x="233" y="59.3">C7</text>
<text x="243.1" y="59.3">C35</text>
<text x="281.3" y="59.3">C8</text>
<text x="291.3" y="59.3">C36</text>
<text x="316.8" y="59.3">C9</text>
<text x="326.9" y="59.3">C37</text>
<text x="43.2" y="63.1">47uF</text>
<text x="53.3" y="63.1">0.33uF</text>
<text x="91.4" y="63.1">47uF</text>
<text x="101.6" y="63.1">0.33uF</text>
<text x="127" y="63.1">47uF</text>
<text x="137.1" y="63.1">0.33uF</text>
<text x="233.6" y="63.1">47uF</text>
<text x="243.8" y="63.1">0.33uF</text>
<text x="281.9" y="63.1">47uF</text>
<text x="292" y="63.1">0.33uF</text>
<text x="317.4" y="63.1">47uF</text>
<text x="327.6" y="63.1">0.33uF</text>
<text x="65.2" y="90.4" transform="rotate(-90 65.2 90.4)">2</text>
<text x="67.7" y="91.9" transform="rotate(-90 67.7 91.9)">35</text>
<text x="75.3" y="90.4" transform="rotate(-90 75.3 90.4)">1</text>
<text x="77.9" y="91.9" transform="rotate(-90 77.9 91.9)">36</text>
<text x="80.4" y="91.9" transform="rotate(-90 80.4 91.9)">39</text>
<text x="83" y="91.9" transform="rotate(-90 83 91.9)">40</text>
<text x="85.5" y="91.9" transform="rotate(-90 85.5 91.9)">71</text>
<text x="88" y="91.9" transform="rotate(-90 88 91.9)">73</text>
<text x="90.6" y="91.9" transform="rotate(-90 90.6 91.9)">74</text>
<text x="93.1" y="91.9" transform="rotate(-90 93.1 91.9)">75</text>
<text x="100.7" y="91.9" transform="rotate(-90 100.7 91.9)">47</text>
<text x="103.3" y="91.9" transform="rotate(-90 103.3 91.9)">70</text>
<text x="255.6" y="90.4" transform="rotate(-90 255.6 90.4)">2</text>
<text x="258.2" y="91.9" transform="rotate(-90 258.2 91.9)">35</text>
<text x="265.8" y="90.4" transform="rotate(-90 265.8 90.4)">1</text>
<text x="268.3" y="91.9" transform="rotate(-90 268.3 91.9)">36</text>
<text x="270.9" y="91.9" transform="rotate(-90 270.9 91.9)">39</text>
<text x="273.4" y="91.9" transform="rotate(-90 273.4 91.9)">40</text>
<text x="276" y="91.9" transform="rotate(-90 276 91.9)">71</text>
<text x="278.5" y="91.9" transform="rotate(-90 278.5 91.9)">73</text>
<text x="281" y="91.9" transform="rotate(-90 281 91.9)">74</text>
<text x="283.6" y="91.9" transform="rotate(-90 283.6 91.9)">75</text>
<text x="291.2" y="91.9" transform="rotate(-90 291.2 91.9)">47</text>
<text x="293.7" y="91.9" transform="rotate(-90 293.7 91.9)">70</text>
<text x="66.7" y="98.9" transform="rotate(-90 66.7 98.9)">PS1</text>
<text x="69.3" y="98.9" transform="rotate(-90 69.3 98.9)">PS2</text>
<text x="76.9" y="98.9" transform="rotate(-90 76.9 98.9)">AS1</text>
<text x="79.4" y="98.9" transform="rotate(-90 79.4 98.9)">AS2</text>
<text x="82" y="98.9" transform="rotate(-90 82 98.9)">AS3</text>
<text x="84.5" y="98.9" transform="rotate(-90 84.5 98.9)">AS4</text>
<text x="87" y="98.9" transform="rotate(-90 87 98.9)">AS5</text>
<text x="89.6" y="98.9" transform="rotate(-90 89.6 98.9)">AS6</text>
<text x="92.1" y="98.9" transform="rotate(-90 92.1 98.9)">AS7</text>
<text x="94.7" y="98.9" transform="rotate(-90 94.7 98.9)">AS8</text>
<text x="102.3" y="98.9" transform="rotate(-90 102.3 98.9)">DS1</text>
<text x="104.8" y="98.9" transform="rotate(-90 104.8 98.9)">DS2</text>
<text x="121.5" y="100.8">59</text>
<text x="132" y="101.2">mars_en_p</text>
<text x="257.2" y="98.9" transform="rotate(-90 257.2 98.9)">PS1</text>
<text x="259.7" y="98.9" transform="rotate(-90 259.7 98.9)">PS2</text>
<text x="267.3" y="98.9" transform="rotate(-90 267.3 98.9)">AS1</text>
<text x="269.9" y="98.9" transform="rotate(-90 269.9 98.9)">AS2</text>
<text x="272.4" y="98.9" transform="rotate(-90 272.4 98.9)">AS3</text>
<text x="275" y="98.9" transform="rotate(-90 275 98.9)">AS4</text>
<text x="277.5" y="98.9" transform="rotate(-90 277.5 98.9)">AS5</text>
<text x="280" y="98.9" transform="rotate(-90 280 98.9)">AS6</text>
<text x="282.6" y="98.9" transform="rotate(-90 282.6 98.9)">AS7</text>
<text x="285.1" y="98.9" transform="rotate(-90 285.1 98.9)">AS8</text>
<text x="292.7" y="98.9" transform="rotate(-90 292.7 98.9)">DS1</text>
<text x="295.3" y="98.9" transform="rotate(-90 295.3 98.9)">DS2</text>
<text x="311.9" y="100.8">59</text>
<text x="322.5" y="101.2">mars_en_p</text>
<text x="1.3" y="106.3">C</text>
<text x="114.5" y="104.9">ENN</text>
<text x="116" y="102.3">EN</text>
<text x="121.5" y="103.4">60</text>
<text x="132" y="103.7">mars_en_n</text>
<text x="304.9" y="104.9">ENN</text>
<text x="306.4" y="102.3">EN</text>
<text x="311.9" y="103.4">60</text>
<text x="322.5" y="103.7">mars_en_n</text>
<text x="427.9" y="106.3">C</text>
<text x="50.8" y="113.5">5</text>
<text x="50.8" y="111">4</text>
<text x="50.8" y="108.4">3</text>
<text x="56.3" y="110">IN0</text>
<text x="56.3" y="112.5">IN1</text>
<text x="113" y="112.5">CSIN</text>
<text x="114.5" y="110">CSI</text>
<text x="121.5" y="108.4">65</text>
<text x="121.5" y="111">66</text>
<text x="132" y="108.8">mars2_csi_p</text>
<text x="132" y="111.4">mars2_csi_n</text>
<text x="241.2" y="108.4">3</text>
<text x="241.2" y="111">4</text>
<text x="241.2" y="113.5">5</text>
<text x="246.7" y="110">IN0</text>
<text x="246.7" y="112.5">IN1</text>
<text x="303.5" y="112.5">CSIN</text>
<text x="304.9" y="110">CSI</text>
<text x="311.9" y="111">66</text>
<text x="311.9" y="108.4">65</text>
<text x="322.5" y="108.8">mars3_csi_p</text>
<text x="322.5" y="111.4">mars3_csi_n</text>
<text x="50.8" y="118.6">7</text>
<text x="50.8" y="116.1">6</text>
<text x="56.3" y="115">IN2</text>
<text x="56.3" y="117.6">IN3</text>
<text x="113" y="117.6">RWCK</text>
<text x="121.5" y="116.1">61</text>
<text x="121.5" y="118.6">62</text>
<text x="132" y="116.4">mars_rwck_p</text>
<text x="132" y="119">mars_rwck_n</text>
<text x="241.2" y="116.1">6</text>
<text x="241.2" y="118.6">7</text>
<text x="246.7" y="115">IN2</text>
<text x="246.7" y="117.6">IN3</text>
<text x="303.5" y="117.6">RWCK</text>
<text x="311.9" y="116.1">61</text>
<text x="311.9" y="118.6">62</text>
<text x="322.5" y="116.4">mars_rwck_p</text>
<text x="322.5" y="119">mars_rwck_n</text>
<text x="50.8" y="121.1">8</text>
<text x="50.8" y="123.7">9</text>
<text x="56.3" y="120.1">IN4</text>
<text x="56.3" y="122.6">IN5</text>
<text x="56.3" y="125.2">IN6</text>
<text x="111.5" y="120.1">RWCKN</text>
<text x="113" y="125.2">TPCK</text>
<text x="121.5" y="123.7">67</text>
<text x="132" y="124.1">mars_tpck_p</text>
<text x="241.2" y="121.1">8</text>
<text x="241.2" y="123.7">9</text>
<text x="246.7" y="120.1">IN4</text>
<text x="246.7" y="122.6">IN5</text>
<text x="246.7" y="125.2">IN6</text>
<text x="302" y="120.1">RWCKN</text>
<text x="303.5" y="125.2">TPCK</text>
<text x="311.9" y="123.7">67</text>
<text x="322.5" y="124.1">mars_tpck_p</text>
<text x="50.8" y="128.8">11</text>
<text x="50.8" y="131.3">12</text>
<text x="50.8" y="126.2">10</text>
<text x="56.3" y="127.7">IN7</text>
<text x="56.3" y="130.3">IN8</text>
<text x="83.8" y="130.3">MARS_2</text>
<text x="111.5" y="127.7">TPCKN</text>
<text x="121.5" y="131.3">63</text>
<text x="121.5" y="126.2">68</text>
<text x="132" y="126.6">mars_tpck_n</text>
<text x="132" y="131.7">mars_rwn_p</text>
<text x="241.2" y="126.2">10</text>
<text x="241.2" y="128.8">11</text>
<text x="241.2" y="131.3">12</text>
<text x="246.7" y="127.7">IN7</text>
<text x="246.7" y="130.3">IN8</text>
<text x="274.3" y="130.3">MARS_2</text>
<text x="302" y="127.7">TPCKN</text>
<text x="311.9" y="131.3">63</text>
<text x="311.9" y="126.2">68</text>
<text x="322.5" y="126.6">mars_tpck_n</text>
<text x="322.5" y="131.7">mars_rwn_p</text>
<text x="50.8" y="136.4">14</text>
<text x="50.8" y="133.8">13</text>
<text x="56.3" y="132.8">IN9</text>
<text x="56.3" y="135.3">IN10</text>
<text x="56.3" y="137.9">IN11</text>
<text x="114.5" y="135.3">RWN</text>
<text x="116" y="132.8">RW</text>
<text x="121.5" y="133.8">64</text>
<text x="132" y="134.2">mars_rwn_n</text>
<text x="241.2" y="133.8">13</text>
<text x="241.2" y="136.4">14</text>
<text x="246.7" y="132.8">IN9</text>
<text x="246.7" y="135.3">IN10</text>
<text x="246.7" y="137.9">IN11</text>
<text x="304.9" y="135.3">RWN</text>
<text x="306.4" y="132.8">RW</text>
<text x="311.9" y="133.8">64</text>
<text x="322.5" y="134.2">mars_rwn_n</text>
<text x="50.8" y="144">17</text>
<text x="50.8" y="141.5">16</text>
<text x="50.8" y="138.9">15</text>
<text x="56.3" y="140.4">IN12</text>
<text x="56.3" y="143">IN13</text>
<text x="116" y="143">FL</text>
<text x="121.5" y="141.5">55</text>
<text x="121.5" y="144">56</text>
<text x="132" y="141.8">mars2_fl_p</text>
<text x="241.2" y="138.9">15</text>
<text x="241.2" y="141.5">16</text>
<text x="241.2" y="144">17</text>
<text x="246.7" y="140.4">IN12</text>
<text x="246.7" y="143">IN13</text>
<text x="306.4" y="143">FL</text>
<text x="311.9" y="141.5">55</text>
<text x="311.9" y="144">56</text>
<text x="322.5" y="141.8">mars3_fl_p</text>
<text x="50.8" y="149.1">19</text>
<text x="50.8" y="146.5">18</text>
<text x="56.3" y="145.5">IN14</text>
<text x="56.3" y="148">IN15</text>
<text x="114.5" y="145.5">FLN</text>
<text x="121.5" y="148.8">49</text>
<text x="132" y="144.4">mars2_fl_n</text>
<text x="132" y="149.4">mars_da0_p</text>
<text x="241.2" y="146.5">18</text>
<text x="241.2" y="149.1">19</text>
<text x="246.7" y="145.5">IN14</text>
<text x="246.7" y="148">IN15</text>
<text x="304.9" y="145.5">FLN</text>
<text x="311.9" y="148.8">49</text>
<text x="322.5" y="144.4">mars3_fl_n</text>
<text x="322.5" y="149.4">mars_da0_p</text>
<text x="50.8" y="151.6">20</text>
<text x="50.8" y="154.2">21</text>
<text x="56.3" y="150.6">IN16</text>
<text x="56.3" y="153.1">IN17</text>
<text x="56.3" y="155.7">IN18</text>
<text x="113" y="153.1">DA0N</text>
<text x="114.5" y="150.6">DA0</text>
<text x="121.5" y="151.6">50</text>
<text x="132" y="152">mars_da0_n</text>
<text x="241.2" y="151.6">20</text>
<text x="241.2" y="154.2">21</text>
<text x="246.7" y="150.6">IN16</text>
<text x="246.7" y="153.1">IN17</text>
<text x="246.7" y="155.7">IN18</text>
<text x="303.5" y="153.1">DA0N</text>
<text x="304.9" y="150.6">DA0</text>
<text x="311.9" y="151.6">50</text>
<text x="322.5" y="152">mars_da0_n</text>
<text x="50.8" y="159.2">23</text>
<text x="50.8" y="161.8">24</text>
<text x="50.8" y="156.7">22</text>
<text x="56.3" y="158.2">IN19</text>
<text x="56.3" y="160.7">IN20</text>
<text x="113" y="160.7">DA1N</text>
<text x="114.5" y="158.2">DA1</text>
<text x="121.5" y="156.7">51</text>
<text x="121.5" y="159.2">52</text>
<text x="132" y="157.1">mars_da1_p</text>
<text x="132" y="159.6">mars_da1_n</text>
<text x="241.2" y="156.7">22</text>
<text x="241.2" y="159.2">23</text>
<text x="241.2" y="161.8">24</text>
<text x="246.7" y="158.2">IN19</text>
<text x="246.7" y="160.7">IN20</text>
<text x="303.5" y="160.7">DA1N</text>
<text x="304.9" y="158.2">DA1</text>
<text x="311.9" y="159.2">52</text>
<text x="311.9" y="156.7">51</text>
<text x="322.5" y="157.1">mars_da1_p</text>
<text x="322.5" y="159.6">mars_da1_n</text>
<text x="50.8" y="166.9">26</text>
<text x="50.8" y="164.3">25</text>
<text x="56.3" y="163.3">IN21</text>
<text x="56.3" y="165.8">IN22</text>
<text x="114.5" y="165.8">DA2</text>
<text x="121.5" y="164.3">53</text>
<text x="121.5" y="166.9">54</text>
<text x="132" y="164.7">mars_da2_p</text>
<text x="132" y="167.2">mars_da2_n</text>
<text x="241.2" y="164.3">25</text>
<text x="241.2" y="166.9">26</text>
<text x="246.7" y="163.3">IN21</text>
<text x="246.7" y="165.8">IN22</text>
<text x="304.9" y="165.8">DA2</text>
<text x="311.9" y="166.9">54</text>
<text x="311.9" y="164.3">53</text>
<text x="322.5" y="164.7">mars_da2_p</text>
<text x="322.5" y="167.2">mars_da2_n</text>
<text x="50.8" y="171.9">28</text>
<text x="50.8" y="169.4">27</text>
<text x="56.3" y="168.4">IN23</text>
<text x="56.3" y="170.9">IN24</text>
<text x="56.3" y="173.4">IN25</text>
<text x="113" y="168.4">DA2N</text>
<text x="114.5" y="173.4">CSO</text>
<text x="121.5" y="171.9">57</text>
<text x="241.2" y="169.4">27</text>
<text x="241.2" y="171.9">28</text>
<text x="246.7" y="168.4">IN23</text>
<text x="246.7" y="170.9">IN24</text>
<text x="246.7" y="173.4">IN25</text>
<text x="303.5" y="168.4">DA2N</text>
<text x="304.9" y="173.4">CSO</text>
<text x="311.9" y="171.9">57</text>
<text x="1.3" y="176.1">B</text>
<text x="50.8" y="179.6">31</text>
<text x="50.8" y="174.5">29</text>
<text x="50.8" y="177">30</text>
<text x="56.3" y="176">IN26</text>
<text x="56.3" y="178.5">IN27</text>
<text x="113" y="176">CSON</text>
<text x="121.5" y="174.5">58</text>
<text x="241.2" y="174.5">29</text>
<text x="241.2" y="177">30</text>
<text x="241.2" y="179.6">31</text>
<text x="246.7" y="176">IN26</text>
<text x="246.7" y="178.5">IN27</text>
<text x="303.5" y="176">CSON</text>
<text x="311.9" y="174.5">58</text>
<text x="427.9" y="176.1">B</text>
<text x="50.8" y="182.1">32</text>
<text x="50.8" y="184.6">33</text>
<text x="56.3" y="181.1">IN28</text>
<text x="56.3" y="183.6">IN29</text>
<text x="116" y="183.6">PD</text>
<text x="121.5" y="182.1">42</text>
<text x="121.5" y="184.6">43</text>
<text x="132" y="185">mars_pd_n</text>
<text x="132" y="182.5">mars_pd_p</text>
<text x="241.2" y="182.1">32</text>
<text x="241.2" y="184.6">33</text>
<text x="246.7" y="181.1">IN28</text>
<text x="246.7" y="183.6">IN29</text>
<text x="306.4" y="183.6">PD</text>
<text x="311.9" y="182.1">42</text>
<text x="311.9" y="184.6">43</text>
<text x="322.5" y="185">mars_pd_n</text>
<text x="322.5" y="182.5">mars_pd_p</text>
<text x="50.8" y="187.2">34</text>
<text x="56.3" y="186.1">IN30</text>
<text x="56.3" y="188.7">IN31</text>
<text x="114.5" y="186.1">PDN</text>
<text x="116" y="191.2">TD</text>
<text x="121.5" y="189.7">44</text>
<text x="132" y="190.1">mars_td_p</text>
<text x="241.2" y="187.2">34</text>
<text x="246.7" y="186.1">IN30</text>
<text x="246.7" y="188.7">IN31</text>
<text x="304.9" y="186.1">PDN</text>
<text x="306.4" y="191.2">TD</text>
<text x="311.9" y="189.7">44</text>
<text x="322.5" y="190.1">mars_td_p</text>
<text x="114.5" y="193.8">TDN</text>
<text x="121.5" y="192.2">45</text>
<text x="132" y="192.6">mars_td_n</text>
<text x="304.9" y="193.8">TDN</text>
<text x="311.9" y="192.2">45</text>
<text x="322.5" y="192.6">mars_td_n</text>
<text x="114.5" y="201.4">AUX</text>
<text x="121.5" y="199.9">37</text>
<text x="132" y="200.2">mars_aux</text>
<text x="304.9" y="201.4">AUX</text>
<text x="311.9" y="199.9">37</text>
<text x="322.5" y="200.2">mars_aux</text>
<text x="64.2" y="205.8" transform="rotate(-90 64.2 205.8)">TH_PAD</text>
<text x="71.8" y="205.3" transform="rotate(-90 71.8 205.3)">AG1</text>
<text x="74.3" y="205.3" transform="rotate(-90 74.3 205.3)">AG2</text>
<text x="76.9" y="205.3" transform="rotate(-90 76.9 205.3)">AG3</text>
<text x="79.4" y="205.3" transform="rotate(-90 79.4 205.3)">AG4</text>
<text x="82" y="205.3" transform="rotate(-90 82 205.3)">AG5</text>
<text x="92.1" y="205.3" transform="rotate(-90 92.1 205.3)">DG1</text>
<text x="94.7" y="205.3" transform="rotate(-90 94.7 205.3)">DG2</text>
<text x="254.6" y="205.8" transform="rotate(-90 254.6 205.8)">TH_PAD</text>
<text x="262.3" y="205.3" transform="rotate(-90 262.3 205.3)">AG1</text>
<text x="264.8" y="205.3" transform="rotate(-90 264.8 205.3)">AG2</text>
<text x="267.3" y="205.3" transform="rotate(-90 267.3 205.3)">AG3</text>
<text x="269.9" y="205.3" transform="rotate(-90 269.9 205.3)">AG4</text>
<text x="272.4" y="205.3" transform="rotate(-90 272.4 205.3)">AG5</text>
<text x="282.6" y="205.3" transform="rotate(-90 282.6 205.3)">DG1</text>
<text x="285.1" y="205.3" transform="rotate(-90 285.1 205.3)">DG2</text>
<text x="62.7" y="210.8" transform="rotate(-90 62.7 210.8)">77</text>
<text x="70.3" y="210.8" transform="rotate(-90 70.3 210.8)">38</text>
<text x="72.8" y="210.8" transform="rotate(-90 72.8 210.8)">41</text>
<text x="75.3" y="210.8" transform="rotate(-90 75.3 210.8)">46</text>
<text x="77.9" y="210.8" transform="rotate(-90 77.9 210.8)">72</text>
<text x="80.4" y="210.8" transform="rotate(-90 80.4 210.8)">76</text>
<text x="90.6" y="210.8" transform="rotate(-90 90.6 210.8)">48</text>
<text x="93.1" y="210.8" transform="rotate(-90 93.1 210.8)">69</text>
<text x="106.9" y="210.4">U10</text>
<text x="253.1" y="210.8" transform="rotate(-90 253.1 210.8)">77</text>
<text x="260.7" y="210.8" transform="rotate(-90 260.7 210.8)">38</text>
<text x="263.3" y="210.8" transform="rotate(-90 263.3 210.8)">41</text>
<text x="265.8" y="210.8" transform="rotate(-90 265.8 210.8)">46</text>
<text x="268.3" y="210.8" transform="rotate(-90 268.3 210.8)">72</text>
<text x="270.9" y="210.8" transform="rotate(-90 270.9 210.8)">76</text>
<text x="281" y="210.8" transform="rotate(-90 281 210.8)">48</text>
<text x="283.6" y="210.8" transform="rotate(-90 283.6 210.8)">69</text>
<text x="298.1" y="210.4">U9</text>
<text x="58.4" y="238.3">mars0_csi_p</text>
<text x="99" y="238.3">mars0_csi_n</text>
<text x="147.3" y="238.3">mars_en_p</text>
<text x="187.9" y="238.3">mars_en_n</text>
<text x="1.3" y="245.9">A</text>
<text x="327.6" y="243.4">Title:</text>
<text x="58.4" y="248.5">mars1_csi_p</text>
<text x="99" y="248.5">mars1_csi_n</text>
<text x="147.3" y="248.5">mars_rwck_p</text>
<text x="187.9" y="248.5">mars_rwck_n</text>
<text x="320" y="256.1">Date:</text>
<text x="335.2" y="256.1">1-5-17</text>
<text x="383.5" y="256.1">Ver:</text>
<text x="427.9" y="253.6">A</text>
<text x="58.4" y="258.6">mars2_csi_p</text>
<text x="99" y="258.6">mars2_csi_n</text>
<text x="147.3" y="258.6">mars_tpck_p</text>
<text x="187.9" y="258.6">mars_tpck_n</text>
<text x="320" y="261.2">Sheet Size: B</text>
<text x="383.5" y="261.2">Rev: -</text>
<text x="58.4" y="268.8">mars3_csi_p</text>
<text x="99" y="268.8">mars3_csi_n</text>
<text x="147.3" y="268.8">mars_rwn_p</text>
<text x="187.9" y="268.8">mars_rwn_n</text>
<text x="401.2" y="268.8">J. Mead</text>
<text x="53.3" y="277.7">4</text>
<text x="161.3" y="277.7">3</text>
<text x="269.2" y="277.7">2</text>
<text x="377.1" y="277.7">1</text>
</g>
<g font-size="2.1">
<text x="81.3" y="236.8">R7</text>
<text x="170.1" y="236.8">R6</text>
<text x="85.1" y="241.9">100</text>
<text x="173.9" y="241.9">100</text>
<text x="80" y="247">R11</text>
<text x="170.1" y="247">R8</text>
<text x="80" y="257.1">R12</text>
<text x="85.1" y="252.1">100</text>
<text x="170.1" y="257.1">R9</text>
<text x="173.9" y="252.1">100</text>
<text x="85.1" y="262.2">100</text>
<text x="173.9" y="262.2">100</text>
<text x="80" y="267.3">R13</text>
<text x="168.9" y="267.3">R10</text>
<text x="85.1" y="272.4">100</text>
<text x="173.9" y="272.4">100</text>
</g>
</svg>
